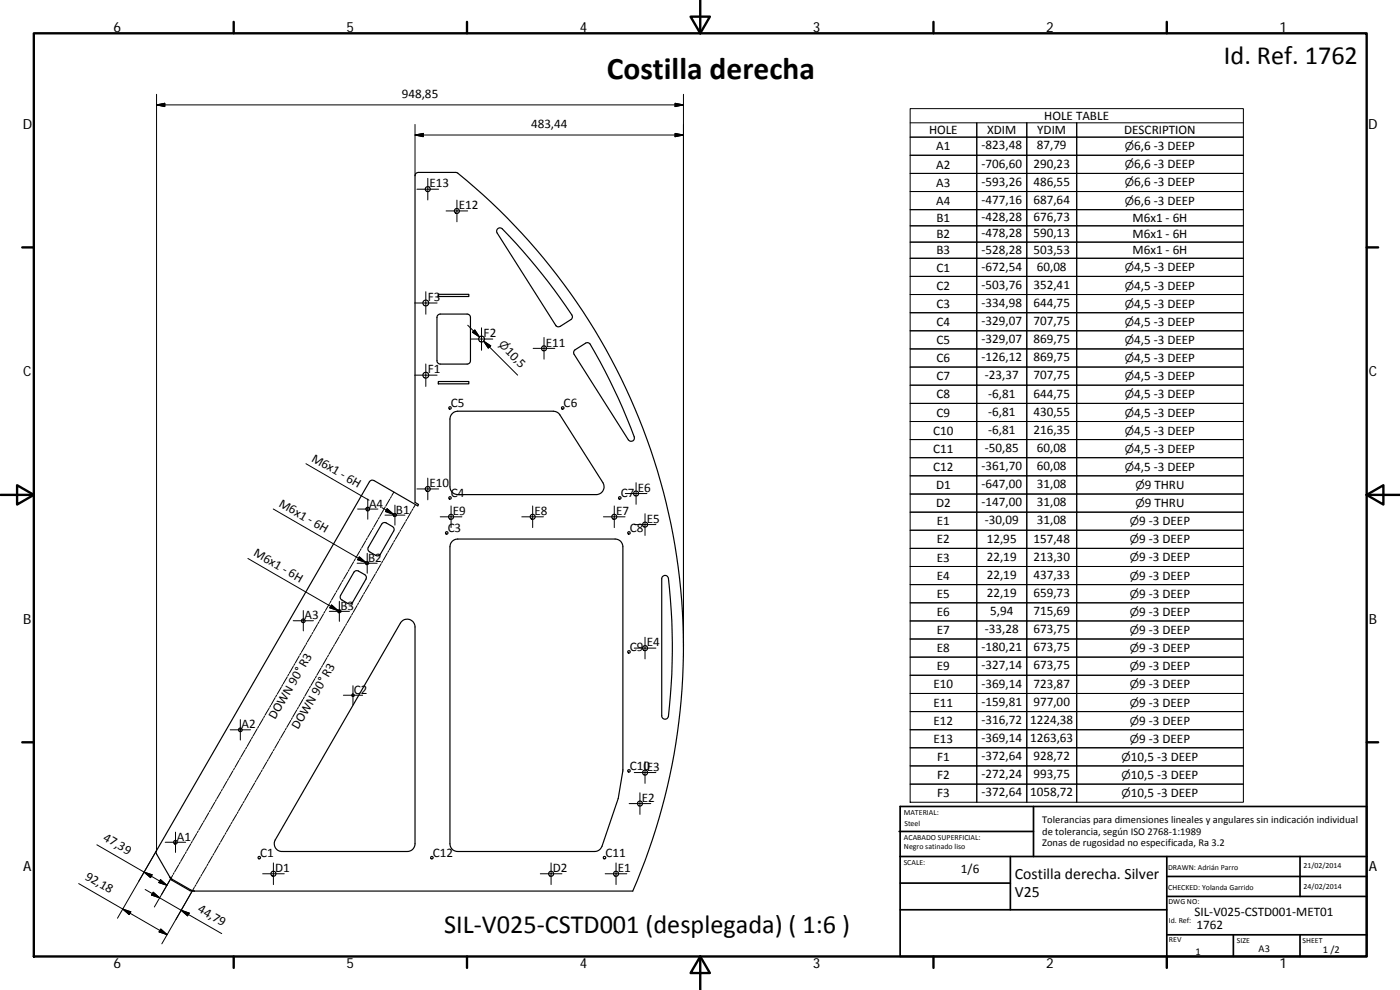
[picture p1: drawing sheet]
<svg xmlns="http://www.w3.org/2000/svg" width="420mm" height="297mm" viewBox="0 0 420 297" stroke-linecap="round" stroke-linejoin="round" font-family="sans-serif">
<g fill="none" stroke="#000" stroke-width=".36">
<path d="M124.7 52.1l.8-.4 11.5 .1a183 183 0 0 1 52.9 215.6h-131.6l-1.1-.4-6-3.6-4.3-7.4 .1-.8 64-110.8 .6-.3 .6 .1 13.2 7.6 .2-.4-1-.7v-98zM149.3 68.7l.6-.3h.5a160.1 160.1 0 0 1 21.4 26.5l-.3 .9-3.4 2.1-.6 .2-.6-.3-17.7-27.9-.2-.5zM131.3 94.6l.8-.4h8.1l.8 .4 .2 .6v13l-.2 .7-.4 .2-8.5 .1-.9-.5-.1-13.4zM131.5 88.3h9.2v.7h-9.2zM131.5 114.5h9.2v.7h-9.2zM172.4 105.1l3.5-2.2 .9 .1a156 156 0 0 1 13.6 28.6 1 1 0 0 1-.8 .8 1 1 0 0 1-1-.4l-16.3-25.7-.1-.6zM135.7 124.1l.6-.5 1.1-.2h28.7l.9 .2 1 .9 12.9 20.3a2.36 2.36 0 0 1-1.9 3.6h-41.6a2.35 2.35 0 0 1-2.4-2.3v-20.4l.3-1zM114.8 156.9h1.1l2.1 1.2 .3 .8-4.1 7.4-1 .5-2.5-1.4-.3-.8zM106.3 171.5l.6-.3 .7 .1 2 1.3 .3 .8-4.1 7.3-.9 .5-2.5-1.3-.3-1.1zM135.7 162.4l1-.6 .7-.1h47.2a2.28 2.28 0 0 1 2.3 2.3v67.1l-1.4 8.5-4.8 14.3a2.34 2.34 0 0 1-2.3 1.6h-41a2.31 2.31 0 0 1-2.4-2.3v-89.2l.3-1zM198.8 173a1 1 0 0 1 1.1-.3 1 1 0 0 1 .7 .8 172.3 172.3 0 0 1-.2 41.8 .99 .99 0 0 1-1.1 .4 .99 .99 0 0 1-.7-.9v-41.1zM120.6 186.4a2.34 2.34 0 0 1 2.6-.4 2.34 2.34 0 0 1 1.4 2.1v65.1a2.31 2.31 0 0 1-2.4 2.3h-37.6a2.32 2.32 0 0 1-2-3.5z"/>
<path d="M50.9 263.1l.7 1 5.5 3.2 1.2 .1"/>
<circle cx="128.4" cy="56.8" r=".75"/>
<circle cx="137.1" cy="63.3" r=".75"/>
<circle cx="127.8" cy="90.9" r=".88"/>
<circle cx="127.8" cy="112.6" r=".88"/>
<circle cx="144.5" cy="101.7" r=".87"/>
<circle cx="163.3" cy="104.5" r=".76"/>
<circle cx="135.1" cy="122.4" r=".38"/>
<circle cx="168.9" cy="122.4" r=".39"/>
<circle cx="110.4" cy="152.7" r=".55"/>
<circle cx="118.5" cy="154.5" r=".41"/>
<circle cx="128.4" cy="146.7" r=".75"/>
<circle cx="134.1" cy="159.9" r=".38"/>
<circle cx="135.1" cy="149.4" r=".38"/>
<circle cx="135.4" cy="155.1" r=".76"/>
<circle cx="159.9" cy="155.1" r=".76"/>
<circle cx="184.4" cy="155.1" r=".76"/>
<circle cx="186" cy="149.4" r=".39"/>
<circle cx="188.8" cy="159.9" r=".36"/>
<circle cx="190.9" cy="148.1" r=".75"/>
<circle cx="193.6" cy="157.4" r=".74"/>
<circle cx="110.2" cy="169" r=".42"/>
<circle cx="91" cy="186.3" r=".55"/>
<circle cx="101.9" cy="183.4" r=".42"/>
<circle cx="188.8" cy="195.6" r=".37"/>
<circle cx="193.6" cy="194.5" r=".75"/>
<circle cx="72.1" cy="219" r=".55"/>
<circle cx="105.9" cy="208.6" r=".38"/>
<circle cx="188.8" cy="231.3" r=".36"/>
<circle cx="193.6" cy="231.8" r=".75"/>
<circle cx="52.7" cy="252.7" r=".56"/>
<circle cx="77.8" cy="257.3" r=".36"/>
<circle cx="129.6" cy="257.3" r=".38"/>
<circle cx="181.4" cy="257.3" r=".36"/>
<circle cx="192.1" cy="241.1" r=".74"/>
<circle cx="82.1" cy="262.1" r=".76"/>
<circle cx="165.4" cy="262.2" r=".75"/>
<circle cx="184.9" cy="262.1" r=".76"/>
</g>
<g fill="none" stroke="#000" stroke-width=".3">
<path d="M47 28.3v226.9l-11.7 20.3M47 31.5l2.5-.5v1zM124.6 37.3v15.4M202.6 31l2.5 .5-2.5 .5zM205.1 28.3v165.9M205.1 31.5h-158.1M273.1 36.9h20v4.2M273.1 32.6h100.1v208.1h-100.1zM308.2 36.9v203.8M373.2 36.9h-80.1v203.8v-5.4h-20h100.1h-50.1v-5.5M124.6 40.5l2.4-.5v1zM124.6 40.5h80.5"/>
<path d="M125.1 56.8h6.5M128.4 53.5v6.5M202.6 40l2.5 .5-2.5 .5zM293.1 46.6v-5.5h-20h100.1h-50.1v-4.2v203.8M323.1 41.1v5.5h50.1h-100.1h20v5.4M323.1 46.6v5.4h50.1h-100.1h20v5.5M323.1 52v5.5h50.1h-100.1h20v5.4M323.1 57.5v5.4h50.1h-100.1h20v4.9M133.9 63.3h6.5M137.1 60v6.5M323.1 62.9v4.9h50.1h-100.1h20v4.8M323.1 67.8v4.8h50.1h-100.1h20v4.9"/>
<path d="M323.1 72.6v4.9h50.1h-100.1h20v5.4M323.1 77.5v5.4h50.1h-100.1h20v5.5M124.4 90.9h6.8M127.8 87.5v6.8M140.4 97.6l3.5 3.5M142.5 99l1.4 2.1-2.1-1.4zM144.5 98.4v6.7M323.1 82.9v5.5h50.1h-100.1h20v5.4M323.1 88.4v5.4h50.1h-100.1h20v5.5M323.1 93.8v5.5h50.1h-100.1h20v5.4M323.1 99.3v5.4h50.1h-100.1h20v5.4M124.4 112.6h6.8"/>
<path d="M127.8 109.2v6.8M141.2 101.7h6.7M145.1 102.4l2.2 1.4-.8 .7zM146.9 104.1l-1.8-1.7 10.3 10.2M160 104.5h6.5M163.3 101.3v6.5M323.1 104.7v5.4h50.1h-100.1h20v5.5M323.1 110.1v5.5h50.1h-100.1h20v5.4M323.1 115.6v5.4h50.1h-100.1h20v5.5M91.8 139.1l19 11M323.1 121v5.5h50.1h-100.1h20v5.4M323.1 126.5v5.4h50.1h-100.1h20v5.4"/>
<path d="M323.1 131.9v5.4h50.1h-100.1h20v5.5M323.1 137.3v5.5h50.1h-100.1h20v5.4M82 152.7l27.8 16M107.3 152.7h6.1M110.4 149.7v6.1M111.6 159.2l-1.2 2M112 158.4l-.3 .5M113.4 156l-1.2 2.1M113.8 155.2l-.3 .5M114.7 152.4l3.4 1.9M115.2 152.9l-1.2 2.1M115.5 154.6h6"/>
<path d="M115.6 152.1l-.3 .5M116.2 152.6l1.9 1.7-2.4-.8zM117 149.7l-1.2 2.1M117.5 149l-.4 .5M118.2 147.6l-.6 1.1M118.5 151.6v6M119 154.7a.5 .5 0 0 0-.3-.6 .5 .5 0 0 0-.6 .3 .5 .5 0 0 0 .3 .6M119.9 159.7l-1.3 2.1M120.3 158.9l-.3 .6M121.7 156.6l-1.3 2.1M122.1 155.8l-.3 .5M123.5 153.5l-1.2 2.1"/>
<path d="M123.9 152.7l-.3 .5M124.7 151.4l-.6 1M125.1 146.7h6.5M128.4 143.4v6.6M132.1 155.1h6.5M135.4 151.8v6.5M156.6 155.1h6.5M159.9 151.8v6.5M181.1 155.1h6.5M184.4 151.8v6.5M187.7 148.1h6.5M190.3 157.4h6.5"/>
<path d="M190.9 144.8v6.5M193.6 154.1v6.6M323.1 142.8v5.4h50.1h-100.1h20v5.5M323.1 148.2v5.5h50.1h-100.1h20v5.4M323.1 153.7v5.4h50.1h-100.1h20v5.4M323.1 159.1v5.4h50.1h-100.1h20v5.5M74.4 167.6l27 15.6M100.7 178l-1.2 2M101.1 177.2l-.3 .5M102.5 174.8l-1.2 2.1M103 174l-.4 .6M104.3 171.7l-1.2 2.1"/>
<path d="M104.8 170.9l-.3 .5M106.1 168.6l-1.2 2M106.6 167.8l-.3 .5M107.2 169h6M107.8 167.1l2 1.6-2.5-.8zM107.9 165.4l-1.2 2.1M108.4 164.6l-.3 .6M109 178.5l-1.2 2.1M109.4 177.7l-.3 .6M109.8 162.3l-1.2 2.1M110.2 161.5l-.3 .5M110.2 166v6"/>
<path d="M110.6 169.2a.49 .49 0 0 0-.2-.7 .49 .49 0 0 0-.7 .3 .49 .49 0 0 0 .3 .7M110.8 175.4l-1.2 2.1M111.2 174.6l-.2 .6M112.6 172.3l-1.2 2.1M113.1 171.5l-.3 .5M114.4 169.1l-1.2 2.1M114.9 168.3l-.3 .6M116.2 166l-1.2 2.1M116.7 165.2l-.3 .5M118 162.9l-1.2 2.1M118.5 162.1l-.3 .5M323.1 164.5v5.5h50.1h-100.1h20v5.4"/>
<path d="M323.1 170v5.4h50.1h-100.1h20v5.5M323.1 175.4v5.5h50.1h-100.1h20v5.4M88 186.2h6.1M88 199.9l-1.2 2.1M88.5 199.1l-.3 .6M89.8 196.8l-1.2 2.1M90.3 196l-.3 .5M91 183.2v6.1M91.7 193.6l-1.3 2.1M92.1 192.8l-.3 .6M93.5 190.5l-1.3 2.1M93.9 189.7l-.3 .5"/>
<path d="M95.3 187.4l-1.2 2M95.7 186.6l-.3 .5M96.8 199.7l-.3 .5M97.1 184.2l-1.2 2.1M97.5 183.5l-.3 .5M98.1 197.3l-1.2 2.1M98.6 196.6l-.3 .5M98.8 183.4h6.1M98.9 181.1l-1.2 2.1M99.3 180.3l-.3 .5M99.5 181.5l1.9 1.7-2.4-.8zM99.9 194.2l-1.2 2.1"/>
<path d="M100.4 193.4l-.3 .6M101.8 191.1l-1.2 2.1M101.8 180.4v6M102.2 190.3l-.3 .5M102.3 183.6a.51 .51 0 0 0-.3-.7 .51 .51 0 0 0-.6 .3 .51 .51 0 0 0 .3 .7M103.6 187.9l-1.2 2.1M104 187.1l-.3 .6M105.4 184.8l-1.2 2.1M105.8 184l-.3 .6M107.2 181.7l-1.2 2.1M107.6 180.9l-.3 .5M190.3 194.5h6.5"/>
<path d="M193.6 191.2v6.5M323.1 180.9v5.4h50.1h-100.1h20v5.4M323.1 186.3v5.4h50.1h-100.1h20v5.5M323.1 191.7v5.5h50.1h-100.1h20v5.4M323.1 197.2v5.4h50.1h-100.1h20v5.5M69.1 219h6.1M72.1 215.9v6.1M77.1 218.7l-1.1 2.1M77.6 218l-.3 .5M79 215.6l-1.2 2.1M79.4 214.8l-.3 .5M80.8 212.5l-1.2 2"/>
<path d="M81.2 211.7l-.3 .5M82.6 209.3l-1.2 2.1M83 208.6l-.3 .5M84.4 206.2l-1.2 2.1M84.8 205.4l-.3 .5M85.5 219.3l-1.2 2.1M85.9 218.5l-.3 .5M86.2 203.1l-1.2 2M86.7 202.3l-.3 .5M87.3 216.2l-1.2 2M87.7 215.4l-.3 .5M89.1 213l-1.2 2.1"/>
<path d="M89.5 212.2l-.3 .5M90.9 209.9l-1.2 2.1M91.3 209.1l-.3 .5M92.7 206.7l-1.2 2.1M93.1 206l-.3 .5M94.5 203.6l-1.2 2.1M95 202.8l-.3 .5M96.3 200.5l-1.2 2.1M103 208.6h5.8M105.9 205.7v5.8M323.1 202.6v5.5h50.1h-100.1h20v5.4M323.1 208.1v5.4h50.1h-100.1h20v5.4"/>
<path d="M323.1 213.5v5.4h50.1h-100.1h20v5.5M323.1 218.9v5.5h50.1h-100.1h20v5.4M64.9 239.9l-.3 .5M66.3 237.6l-1.2 2M66.7 236.8l-.2 .5M68.1 234.4l-1.2 2.1M68.6 233.6l-.3 .5M69.9 231.3l-1.2 2.1M70.4 230.5l-.3 .5M71.7 228.1l-1.2 2.2M72.2 227.4l-.3 .5M73.5 225l-1.2 2.1"/>
<path d="M74 224.2l-.3 .5M74.6 238.1l-1.2 2.1M75.1 237.3l-.3 .5M75.3 221.9l-1.1 2.1M75.8 221.1l-.3 .5M76.4 235l-1.2 2M76.9 234.1l-.3 .6M78.2 231.8l-1.2 2.1M78.7 231l-.3 .5M80 228.7l-1.2 2.1M80.5 227.9l-.3 .5M81.8 225.6l-1.1 2"/>
<path d="M82.3 224.7l-.3 .6M83.7 222.4l-1.2 2.1M84.1 221.6l-.3 .5M190.3 231.8h6.5M192.1 237.9v6.4M193.6 228.5v6.5M323.1 224.4v5.4h50.1h-100.1h20v5.5M29.1 253.5l21 12.1M49.6 252.7h6.1M52.7 249.7v6.1M53.6 259.5l-1.2 2.1M54.1 258.7l-.3 .5"/>
<path d="M55.4 256.4l-1.2 2.1M55.9 255.6l-.3 .5M57.2 253.2l-1.2 2.1M57.7 252.4l-.3 .6M59 250.1l-1.2 2.1M59.5 249.3l-.3 .5M60.9 247l-1.2 2M61.3 246.2l-.3 .5M62.4 259.2l-.3 .5M62.7 243.8l-1.2 2.1M63.1 243l-.3 .5M63.8 256.9l-1.3 2.1"/>
<path d="M64.2 256.1l-.3 .5M64.5 240.7l-1.2 2.1M65.6 253.7l-1.2 2.1M66 252.9l-.3 .6M67.4 250.6l-1.2 2.1M67.8 249.8l-.3 .5M69.2 247.5l-1.2 2.1M69.6 246.7l-.3 .5M71 244.3l-1.2 2.1M71.5 243.5l-.3 .6M72.8 241.2l-1.2 2.1M73.3 240.4l-.3 .5"/>
<path d="M82.1 258.9v6.5M165.4 258.9v6.5M184.9 258.9v6.5M188.8 241.1h6.5M23.6 265.1l26.6 15.3M36.8 272.8l2.5 .8-.5 .8zM43.2 261.7l2.4 .8-.4 .8zM43.6 266.9l22.9 13.2M46 267.7l1.9 1.7-2.4-.8zM48.2 263.9l1.9 1.7-2.4-.8zM48.2 278.7l2 1.7-2.5-.8zM51.8 262.7l-5.5 9.4"/>
<path d="M52.2 261.9l-.2 .5M54.4 273.1l2.4 .9-.5 .8zM58.3 266.3l-9.7 16.9M58.8 265.5l-.3 .5M60.1 263.1l-1.2 2.1M60.6 262.3l-.3 .6M62 260l-1.3 2.1M78.8 262.2h6.5M162.1 262.2h6.5M181.6 262.2h6.5"/>
</g>
<g fill="none" stroke="#000" stroke-width=".71">
<path d="M10.1 10h400.1v277h-400.1zM70.1 6.6v3.4M140.2 6.6v3.4M207.3 5h5.8l-2.9 5zM210.2 0v10M280.2 6.6v3.4M350.2 6.6v3.4M6.7 74.2h3.4M410.2 74.2h3.4M.2 148.5h9.9M5.1 145.6l5 2.9-5 2.9zM410.2 148.5l5-2.9v5.8z"/>
<path d="M410.2 148.5h9.9M6.7 222.7h3.4M410.2 222.7h3.4M70.1 287v3.4M140.2 287v3.4M210.2 287l2.9 5h-5.8zM210.2 287v10M280.2 287v3.4M350.2 287v3.4"/>
</g>
<g fill="none" stroke="#000" stroke-width=".51">
<path d="M269.8 249.5h40.4M270.1 257h140.1M270.1 242h140.1v45h-140.1zM303.2 257v16M310.2 242v15M350.2 257v30M390.2 257v12M270.1 273h80.1M270.1 265h33.1M350.2 269h60M350.2 263h60M350.2 280.5h60"/>
<path d="M370.2 280.5v6.5M390.2 280.5v6.5"/>
</g>
<g fill="#000" stroke="#000" stroke-width=".3">
<path d="M47 31.5l2.5-.5v1zM202.6 31l2.5 .5-2.5 .5zM124.6 40.5l2.4-.5v1zM202.6 40l2.5 .5-2.5 .5zM142.5 99l1.4 2.1-2.1-1.4zM145.1 102.4l2.2 1.4-.8 .7zM116.2 152.6l1.9 1.7-2.4-.8zM107.8 167.1l2 1.6-2.5-.8zM99.5 181.5l1.9 1.7-2.4-.8zM36.8 272.8l2.5 .8-.5 .8zM46 267.7l1.9 1.7-2.4-.8zM43.2 261.7l2.4 .8-.4 .8z"/>
<path d="M48.2 263.9l1.9 1.7-2.4-.8zM48.2 278.7l2 1.7-2.5-.8zM54.4 273.1l2.4 .9-.5 .8z"/>
</g>
<text font-size="9.4" x="182.1" y="23.6">Costilla derecha</text>
<g font-size="7.9">
<text x="367.3" y="19.1">Id. Ref. 1762</text>
<text x="133.3" y="279.8">SIL‐V025‐CSTD001 (desplegada) ( 1:6 )</text>
</g>
<g font-size="4.7">
<text x="304.6" y="263.9">Costilla derecha. Silver</text>
<text x="304.6" y="269.3">V25</text>
</g>
<g font-size="4.2">
<text x="34" y="9.6">6</text>
<text x="104" y="9.6">5</text>
<text x="174" y="9.6">4</text>
<text x="244" y="9.6">3</text>
<text x="314" y="9.6">2</text>
<text x="384" y="9.6">1</text>
<text x="6.8" y="38.7">D</text>
<text x="410.6" y="38.7">D</text>
<text x="7" y="112.9">C</text>
<text x="410.8" y="112.9">C</text>
<text x="7" y="187.1">B</text>
<text x="410.8" y="187.1">B</text>
<text x="7" y="261.3">A</text>
<text x="410.8" y="261.3">A</text>
<text x="34" y="290.4">6</text>
<text x="104" y="290.4">5</text>
<text x="174" y="290.4">4</text>
<text x="244" y="290.4">3</text>
<text x="314" y="290.4">2</text>
<text x="384" y="290.4">1</text>
</g>
<g font-size="3.9">
<text x="120.6" y="29.4">948,85</text>
<text x="313.4" y="36">HOLE TABLE</text>
<text x="159.4" y="38.5">483,44</text>
<text x="278.8" y="40.3">HOLE</text>
<text x="296.2" y="40.3">XDIM</text>
<text x="311.3" y="40.3">YDIM</text>
<text x="337.4" y="40.3">DESCRIPTION</text>
<text x="281" y="45.1">A1</text>
<text x="294.6" y="44.9">‐823,48</text>
<text x="311.1" y="44.9">87,79</text>
<text x="340.4" y="45.1">6,6 ‐3 DEEP</text>
<text x="281" y="50.6">A2</text>
<text x="294.6" y="50.3">‐706,60</text>
<text x="310.2" y="50.3">290,23</text>
<text x="340.4" y="50.5">6,6 ‐3 DEEP</text>
<text x="128.9" y="56.2">E13</text>
<text x="281" y="56">A3</text>
<text x="294.6" y="55.8">‐593,26</text>
<text x="310.2" y="55.8">486,55</text>
<text x="340.4" y="55.9">6,6 ‐3 DEEP</text>
<text x="137.7" y="62.8">E12</text>
<text x="281" y="61.4">A4</text>
<text x="294.6" y="61.2">‐477,16</text>
<text x="310.2" y="61.2">687,64</text>
<text x="340.4" y="61.4">6,6 ‐3 DEEP</text>
<text x="281.1" y="66.6">B1</text>
<text x="281.1" y="71.5">B2</text>
<text x="294.6" y="66.3">‐428,28</text>
<text x="294.6" y="71.2">‐478,28</text>
<text x="310.2" y="66.3">676,73</text>
<text x="310.2" y="71.2">590,13</text>
<text x="339.9" y="66.6">M6x1 ‐ 6H</text>
<text x="339.9" y="71.4">M6x1 ‐ 6H</text>
<text x="281.1" y="76.3">B3</text>
<text x="294.6" y="76.1">‐528,28</text>
<text x="310.2" y="76.1">503,53</text>
<text x="339.9" y="76.3">M6x1 ‐ 6H</text>
<text x="281.1" y="81.5">C1</text>
<text x="294.6" y="81.2">‐672,54</text>
<text x="311.1" y="81.2">60,08</text>
<text x="340.4" y="81.4">4,5 ‐3 DEEP</text>
<text x="281.1" y="86.9">C2</text>
<text x="294.6" y="86.7">‐503,76</text>
<text x="310.2" y="86.7">352,41</text>
<text x="340.4" y="86.9">4,5 ‐3 DEEP</text>
<text x="128.4" y="90.3">F3</text>
<text x="281.1" y="92.4">C3</text>
<text x="294.6" y="92.1">‐334,98</text>
<text x="310.2" y="92.1">644,75</text>
<text x="340.4" y="92.3">4,5 ‐3 DEEP</text>
<text x="145.2" y="101.1">F2</text>
<text x="281.1" y="97.8">C4</text>
<text x="294.6" y="97.5">‐329,07</text>
<text x="310.2" y="97.5">707,75</text>
<text x="340.4" y="97.8">4,5 ‐3 DEEP</text>
<text x="151.5" y="105.6" transform="rotate(45 151.5 105.6)">10,5</text>
<text x="163.8" y="104">E11</text>
<text x="281.1" y="103.2">C5</text>
<text x="294.6" y="103">‐329,07</text>
<text x="310.2" y="103">869,75</text>
<text x="340.4" y="103.2">4,5 ‐3 DEEP</text>
<text x="128.4" y="111.9">F1</text>
<text x="281.1" y="108.6">C6</text>
<text x="294.6" y="108.4">‐126,12</text>
<text x="295.6" y="113.9">‐23,37</text>
<text x="310.2" y="108.4">869,75</text>
<text x="310.2" y="113.9">707,75</text>
<text x="340.4" y="108.6">4,5 ‐3 DEEP</text>
<text x="281.1" y="114.1">C7</text>
<text x="281.1" y="119.5">C8</text>
<text x="296.5" y="119.3">‐6,81</text>
<text x="310.2" y="119.3">644,75</text>
<text x="340.4" y="114.1">4,5 ‐3 DEEP</text>
<text x="340.4" y="119.5">4,5 ‐3 DEEP</text>
<text x="135.3" y="122.1">C5</text>
<text x="169.2" y="122.1">C6</text>
<text x="281.1" y="125">C9</text>
<text x="296.5" y="124.7">‐6,81</text>
<text x="310.2" y="124.7">430,55</text>
<text x="340.4" y="125">4,5 ‐3 DEEP</text>
<text x="280.1" y="130.4">C10</text>
<text x="296.5" y="130.2">‐6,81</text>
<text x="310.2" y="130.2">216,35</text>
<text x="340.4" y="130.4">4,5 ‐3 DEEP</text>
<text x="280.1" y="135.9">C11</text>
<text x="295.6" y="135.6">‐50,85</text>
<text x="311.1" y="135.6">60,08</text>
<text x="340.4" y="135.8">4,5 ‐3 DEEP</text>
<text x="93.2" y="138.2" transform="rotate(30 93.2 138.2)">M6x1 ‐ 6H</text>
<text x="280.1" y="141.3">C12</text>
<text x="294.6" y="141">‐361,70</text>
<text x="311.1" y="141">60,08</text>
<text x="340.4" y="141.3">4,5 ‐3 DEEP</text>
<text x="128.9" y="146.2">E10</text>
<text x="135.3" y="149.1">C4</text>
<text x="186.3" y="149.1">C7</text>
<text x="191.4" y="147.5">E6</text>
<text x="280.9" y="146.7">D1</text>
<text x="294.6" y="146.5">‐647,00</text>
<text x="311.1" y="146.5">31,08</text>
<text x="343.6" y="146.7">9 THRU</text>
<text x="83.4" y="151.7" transform="rotate(30 83.4 151.7)">M6x1 ‐ 6H</text>
<text x="110.8" y="152.3">A4</text>
<text x="118.8" y="154.3">B1</text>
<text x="135.9" y="154.5">E9</text>
<text x="160.4" y="154.5">E8</text>
<text x="184.9" y="154.5">E7</text>
<text x="280.9" y="152.2">D2</text>
<text x="294.6" y="151.9">‐147,00</text>
<text x="311.1" y="151.9">31,08</text>
<text x="343.6" y="152.1">9 THRU</text>
<text x="134.4" y="159.6">C3</text>
<text x="189" y="159.6">C8</text>
<text x="194.2" y="156.8">E5</text>
<text x="281.2" y="157.6">E1</text>
<text x="295.6" y="157.4">‐30,09</text>
<text x="311.1" y="157.4">31,08</text>
<text x="341.9" y="157.6">9 ‐3 DEEP</text>
<text x="75.8" y="166.6" transform="rotate(30 75.8 166.6)">M6x1 ‐ 6H</text>
<text x="281.2" y="163.1">E2</text>
<text x="296.2" y="162.8">12,95</text>
<text x="310.2" y="162.8">157,48</text>
<text x="341.9" y="163">9 ‐3 DEEP</text>
<text x="110.5" y="168.7">B2</text>
<text x="281.2" y="168.5">E3</text>
<text x="281.2" y="173.9">E4</text>
<text x="296.2" y="168.2">22,19</text>
<text x="296.2" y="173.7">22,19</text>
<text x="310.2" y="168.2">213,30</text>
<text x="310.2" y="173.7">437,33</text>
<text x="341.9" y="168.4">9 ‐3 DEEP</text>
<text x="341.9" y="173.9">9 ‐3 DEEP</text>
<text x="281.2" y="179.3">E5</text>
<text x="296.2" y="179.1">22,19</text>
<text x="310.2" y="179.1">659,73</text>
<text x="341.9" y="179.3">9 ‐3 DEEP</text>
<text x="91.4" y="185.8">A3</text>
<text x="102.1" y="183.1">B3</text>
<text x="281.2" y="184.8">E6</text>
<text x="297.1" y="184.6">5,94</text>
<text x="310.2" y="184.6">715,69</text>
<text x="341.9" y="184.8">9 ‐3 DEEP</text>
<text x="281.2" y="190.2">E7</text>
<text x="295.6" y="190">‐33,28</text>
<text x="310.2" y="190">673,75</text>
<text x="341.9" y="190.2">9 ‐3 DEEP</text>
<text x="189" y="195.3">C9</text>
<text x="194.2" y="193.9">E4</text>
<text x="281.2" y="195.7">E8</text>
<text x="294.6" y="195.4">‐180,21</text>
<text x="310.2" y="195.4">673,75</text>
<text x="341.9" y="195.6">9 ‐3 DEEP</text>
<text x="281.2" y="201.1">E9</text>
<text x="294.6" y="200.9">‐327,14</text>
<text x="310.2" y="200.9">673,75</text>
<text x="341.9" y="201.1">9 ‐3 DEEP</text>
<text x="106.2" y="208.3">C2</text>
<text x="280.2" y="206.6">E10</text>
<text x="294.6" y="206.3">‐369,14</text>
<text x="310.2" y="206.3">723,87</text>
<text x="341.9" y="206.5">9 ‐3 DEEP</text>
<text x="280.2" y="212">E11</text>
<text x="294.6" y="211.8">‐159,81</text>
<text x="310.2" y="211.8">977,00</text>
<text x="341.9" y="212">9 ‐3 DEEP</text>
<text x="72.5" y="218.6">A2</text>
<text x="82.6" y="216.1" transform="rotate(-60 82.6 216.1)">DOWN 90° R3</text>
<text x="89.5" y="219.1" transform="rotate(-60 89.5 219.1)">DOWN 90° R3</text>
<text x="280.2" y="217.5">E12</text>
<text x="294.6" y="217.2">‐316,72</text>
<text x="309.2" y="217.2">1224,38</text>
<text x="341.9" y="217.4">9 ‐3 DEEP</text>
<text x="280.2" y="222.9">E13</text>
<text x="294.6" y="222.6">‐369,14</text>
<text x="309.2" y="222.6">1263,63</text>
<text x="341.9" y="222.8">9 ‐3 DEEP</text>
<text x="189" y="231">C10E3</text>
<text x="281.2" y="228.3">F1</text>
<text x="281.2" y="233.8">F2</text>
<text x="294.6" y="228.1">‐372,64</text>
<text x="294.6" y="233.5">‐272,24</text>
<text x="310.2" y="228.1">928,72</text>
<text x="310.2" y="233.5">993,75</text>
<text x="339.4" y="228.3">10,5 ‐3 DEEP</text>
<text x="339.4" y="233.7">10,5 ‐3 DEEP</text>
<text x="281.2" y="239.2">F3</text>
<text x="294.6" y="239">‐372,64</text>
<text x="309.2" y="239">1058,72</text>
<text x="339.4" y="239.2">10,5 ‐3 DEEP</text>
<text x="192.6" y="240.6">E2</text>
<text x="30.8" y="252.1" transform="rotate(30 30.8 252.1)">47,39</text>
<text x="53.1" y="252.3">A1</text>
<text x="78.1" y="257">C1</text>
<text x="129.9" y="257">C12</text>
<text x="181.7" y="257">C11</text>
<text x="25.3" y="263.7" transform="rotate(30 25.3 263.7)">92,18</text>
<text x="82.6" y="261.6">D1</text>
<text x="166" y="261.6">D2</text>
<text x="185.4" y="261.6">E1</text>
<text x="288.4" y="262.1">1/6</text>
<text x="59.1" y="273.5" transform="rotate(30 59.1 273.5)">44,79</text>
<text x="358.5" y="274.9">SIL‐V025‐CSTD001‐MET01</text>
<text x="359.1" y="278.7">1762</text>
</g>
<g font-size="3.3">
<text x="337.6" y="45.1">⌀</text>
<text x="337.6" y="50.5">⌀</text>
<text x="337.6" y="55.9">⌀</text>
<text x="337.6" y="61.4">⌀</text>
<text x="337.6" y="81.4">⌀</text>
<text x="337.6" y="86.9">⌀</text>
<text x="337.6" y="92.3">⌀</text>
<text x="337.6" y="97.8">⌀</text>
<text x="149.5" y="103.6" transform="rotate(45 149.5 103.6)">⌀</text>
<text x="337.6" y="103.2">⌀</text>
<text x="337.6" y="108.6">⌀</text>
<text x="337.6" y="114.1">⌀</text>
<text x="337.6" y="119.5">⌀</text>
<text x="337.6" y="125">⌀</text>
<text x="337.6" y="130.4">⌀</text>
<text x="337.6" y="135.8">⌀</text>
<text x="337.6" y="141.3">⌀</text>
<text x="340.8" y="146.7">⌀</text>
<text x="340.8" y="152.1">⌀</text>
<text x="339.1" y="157.6">⌀</text>
<text x="339.1" y="163">⌀</text>
<text x="339.1" y="168.4">⌀</text>
<text x="339.1" y="173.9">⌀</text>
<text x="339.1" y="179.3">⌀</text>
<text x="339.1" y="184.8">⌀</text>
<text x="339.1" y="190.2">⌀</text>
<text x="339.1" y="195.6">⌀</text>
<text x="339.1" y="201.1">⌀</text>
<text x="339.1" y="206.5">⌀</text>
<text x="339.1" y="212">⌀</text>
<text x="339.1" y="217.4">⌀</text>
<text x="339.1" y="222.8">⌀</text>
<text x="336.6" y="228.3">⌀</text>
<text x="336.6" y="233.7">⌀</text>
<text x="336.6" y="239.2">⌀</text>
</g>
<g font-size="3.1">
<text x="312.8" y="246.8">Tolerancias para dimensiones lineales y angulares sin indicación individual</text>
<text x="312.8" y="250.4">de tolerancia, según ISO 2768‐1:1989</text>
<text x="312.8" y="254">Zonas de rugosidad no especificada, Ra 3.2</text>
<text x="358.7" y="286.4">1</text>
<text x="377.7" y="285.6">A3</text>
<text x="397" y="285.9">1 /2</text>
</g>
<g font-size="2.4">
<text x="271.2" y="244.4">MATERIAL:</text>
<text x="271.3" y="251.9">ACABADO SUPERFICIAL:</text>
<text x="271.4" y="247.9">Steel</text>
<text x="271.3" y="254.6">Negro satinado liso</text>
<text x="271.2" y="259.7">SCALE:</text>
<text x="350.6" y="260.9">DRAWN: Adrián Parro</text>
<text x="391.2" y="260.6">21/02/2014</text>
<text x="350.6" y="267">CHECKED: Yolanda Garrido</text>
<text x="391.2" y="266.6">24/02/2014</text>
<text x="350.7" y="271.4">DWG NO:</text>
<text x="350.8" y="276.8">Id. Ref:</text>
<text x="350.8" y="282.8">REV</text>
<text x="371.2" y="282.9">SIZE</text>
<text x="390.9" y="282.9">SHEET</text>
</g>
</svg>
